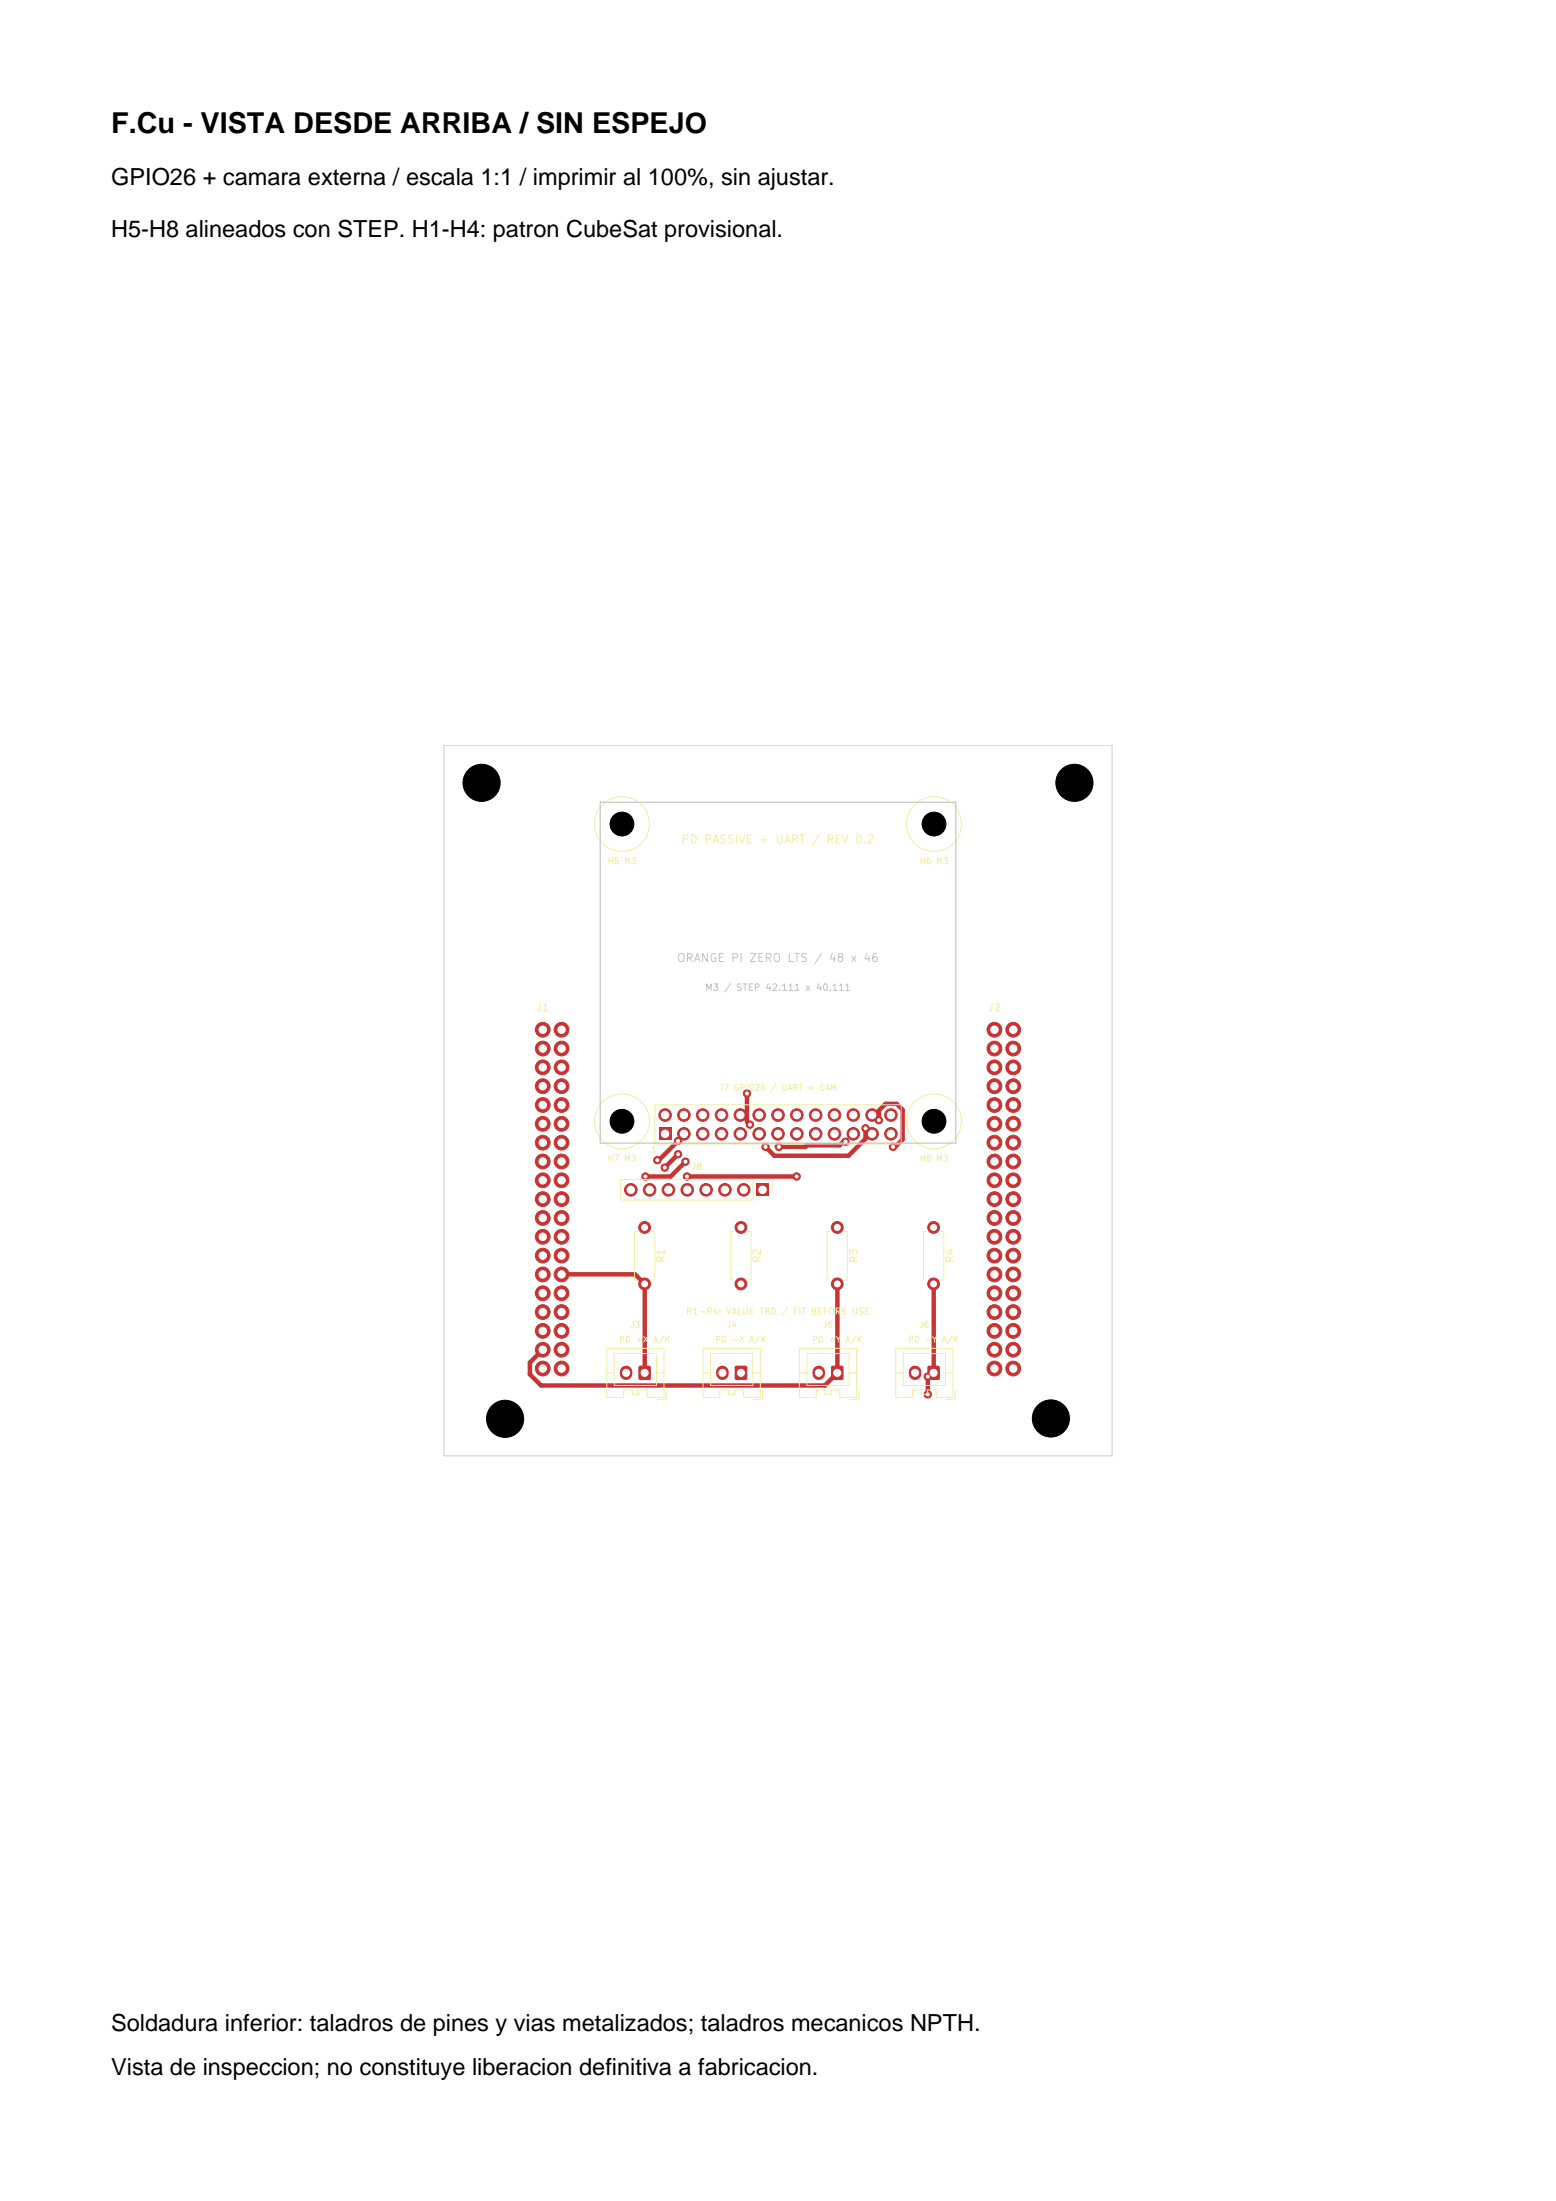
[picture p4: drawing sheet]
<svg xmlns="http://www.w3.org/2000/svg" width="210mm" height="297mm" viewBox="0 0 210 297" stroke-linecap="round" stroke-linejoin="round" font-family="sans-serif">
<path d="M86.2 184.3h.2h1.4l.1 .2-.1 1.7h-.2h-1.4v-.2z" fill="#c83434"/>
<path d="M84.5 185.1v.3" fill="none" stroke="#c83434" stroke-width="1.7"/>
<g fill="#c83434" stroke="#c83434" stroke-width=".13">
<circle cx="126" cy="173.2" r=".8"/>
<circle cx="126" cy="165.6" r=".8"/>
<circle cx="134.2" cy="138.9" r="1"/>
<circle cx="136.7" cy="138.9" r="1"/>
<circle cx="134.2" cy="141.5" r="1"/>
<circle cx="136.7" cy="141.5" r="1"/>
<circle cx="134.2" cy="144" r="1"/>
<circle cx="136.7" cy="144" r="1"/>
<circle cx="134.2" cy="146.6" r="1"/>
<circle cx="136.7" cy="146.6" r="1"/>
<circle cx="134.2" cy="149.1" r="1"/>
<circle cx="136.7" cy="149.1" r="1"/>
<circle cx="134.2" cy="151.6" r="1"/>
<circle cx="136.7" cy="151.6" r="1"/>
<circle cx="134.2" cy="154.2" r="1"/>
<circle cx="136.7" cy="154.2" r="1"/>
<circle cx="134.2" cy="156.7" r="1"/>
<circle cx="136.7" cy="156.7" r="1"/>
<circle cx="134.2" cy="159.3" r="1"/>
<circle cx="136.7" cy="159.3" r="1"/>
<circle cx="134.2" cy="161.8" r="1"/>
<circle cx="136.7" cy="161.8" r="1"/>
<circle cx="134.2" cy="164.3" r="1"/>
<circle cx="136.7" cy="164.3" r="1"/>
<circle cx="134.2" cy="166.9" r="1"/>
<circle cx="136.7" cy="166.9" r="1"/>
<circle cx="134.2" cy="169.4" r="1"/>
<circle cx="136.7" cy="169.4" r="1"/>
<circle cx="134.2" cy="172" r="1"/>
<circle cx="136.7" cy="172" r="1"/>
<circle cx="134.2" cy="174.5" r="1"/>
<circle cx="136.7" cy="174.5" r="1"/>
<circle cx="134.2" cy="177" r="1"/>
<circle cx="136.7" cy="177" r="1"/>
<circle cx="134.2" cy="179.6" r="1"/>
<circle cx="136.7" cy="179.6" r="1"/>
<circle cx="134.2" cy="182.1" r="1"/>
<circle cx="136.7" cy="182.1" r="1"/>
<circle cx="134.2" cy="184.7" r="1"/>
<circle cx="136.7" cy="184.7" r="1"/>
</g>
<path d="M88.9 152.1h1.7v1.7h-1.7z" fill="#c83434"/>
<g fill="#c83434" stroke="#c83434" stroke-width=".13">
<circle cx="89.8" cy="150.5" r=".85"/>
<circle cx="92.3" cy="153" r=".85"/>
<circle cx="92.3" cy="150.5" r=".85"/>
<circle cx="94.8" cy="153" r=".85"/>
<circle cx="94.8" cy="150.5" r=".85"/>
<circle cx="97.4" cy="153" r=".85"/>
<circle cx="97.4" cy="150.5" r=".85"/>
<circle cx="99.9" cy="153" r=".85"/>
<circle cx="99.9" cy="150.5" r=".85"/>
<circle cx="102.5" cy="153" r=".85"/>
<circle cx="102.5" cy="150.5" r=".85"/>
<circle cx="105" cy="153" r=".85"/>
<circle cx="105" cy="150.5" r=".85"/>
<circle cx="107.5" cy="153" r=".85"/>
<circle cx="107.5" cy="150.5" r=".85"/>
<circle cx="110.1" cy="153" r=".85"/>
<circle cx="110.1" cy="150.5" r=".85"/>
<circle cx="112.6" cy="153" r=".85"/>
<circle cx="112.6" cy="150.5" r=".85"/>
<circle cx="115.2" cy="153" r=".85"/>
<circle cx="115.2" cy="150.5" r=".85"/>
<circle cx="117.7" cy="153" r=".85"/>
<circle cx="117.7" cy="150.5" r=".85"/>
<circle cx="120.2" cy="153" r=".85"/>
<circle cx="120.2" cy="150.5" r=".85"/>
<circle cx="73.2" cy="138.9" r="1"/>
<circle cx="75.8" cy="138.9" r="1"/>
<circle cx="73.2" cy="141.5" r="1"/>
<circle cx="75.8" cy="141.5" r="1"/>
<circle cx="73.2" cy="144" r="1"/>
<circle cx="75.8" cy="144" r="1"/>
<circle cx="73.2" cy="146.6" r="1"/>
<circle cx="75.8" cy="146.6" r="1"/>
<circle cx="73.2" cy="149.1" r="1"/>
<circle cx="75.8" cy="149.1" r="1"/>
<circle cx="73.2" cy="151.6" r="1"/>
<circle cx="75.8" cy="151.6" r="1"/>
<circle cx="73.2" cy="154.2" r="1"/>
<circle cx="75.8" cy="154.2" r="1"/>
<circle cx="73.2" cy="156.7" r="1"/>
<circle cx="75.8" cy="156.7" r="1"/>
<circle cx="73.2" cy="159.3" r="1"/>
<circle cx="75.8" cy="159.3" r="1"/>
<circle cx="73.2" cy="161.8" r="1"/>
<circle cx="75.8" cy="161.8" r="1"/>
<circle cx="73.2" cy="164.3" r="1"/>
<circle cx="75.8" cy="164.3" r="1"/>
<circle cx="73.2" cy="166.9" r="1"/>
<circle cx="75.8" cy="166.9" r="1"/>
<circle cx="73.2" cy="169.4" r="1"/>
<circle cx="75.8" cy="169.4" r="1"/>
<circle cx="73.2" cy="172" r="1"/>
<circle cx="75.8" cy="172" r="1"/>
<circle cx="73.2" cy="174.5" r="1"/>
<circle cx="75.8" cy="174.5" r="1"/>
<circle cx="73.2" cy="177" r="1"/>
<circle cx="75.8" cy="177" r="1"/>
<circle cx="73.2" cy="179.6" r="1"/>
<circle cx="75.8" cy="179.6" r="1"/>
<circle cx="73.2" cy="182.1" r="1"/>
<circle cx="75.8" cy="182.1" r="1"/>
<circle cx="73.2" cy="184.7" r="1"/>
<circle cx="75.8" cy="184.7" r="1"/>
<circle cx="87" cy="173.2" r=".8"/>
<circle cx="87" cy="165.6" r=".8"/>
</g>
<path d="M99.2 184.3h.2h1.4l.1 .2-.1 1.7h-.2h-1.4v-.2z" fill="#c83434"/>
<path d="M97.5 185.1v.3" fill="none" stroke="#c83434" stroke-width="1.7"/>
<g fill="#c83434" stroke="#c83434" stroke-width=".13">
<circle cx="113" cy="173.2" r=".8"/>
<circle cx="113" cy="165.6" r=".8"/>
<circle cx="100" cy="173.2" r=".8"/>
<circle cx="100" cy="165.6" r=".8"/>
</g>
<path d="M102.1 159.7h1.7v1.7h-1.7z" fill="#c83434"/>
<g fill="#c83434" stroke="#c83434" stroke-width=".13">
<circle cx="100.4" cy="160.6" r=".85"/>
<circle cx="97.8" cy="160.6" r=".85"/>
<circle cx="95.3" cy="160.6" r=".85"/>
<circle cx="92.8" cy="160.6" r=".85"/>
<circle cx="90.2" cy="160.6" r=".85"/>
<circle cx="87.7" cy="160.6" r=".85"/>
<circle cx="85.1" cy="160.6" r=".85"/>
</g>
<path d="M112.2 184.3h.2h1.4l.1 .2-.1 1.7h-.2h-1.4v-.2z" fill="#c83434"/>
<path d="M110.5 185.1v.3" fill="none" stroke="#c83434" stroke-width="1.7"/>
<path d="M125.2 184.3h.2h1.4v.2v1.7h-.2h-1.4l-.1-.2z" fill="#c83434"/>
<path d="M123.5 185.1v.3" fill="none" stroke="#c83434" stroke-width="1.7"/>
<g fill="#c83434" stroke="#c83434" stroke-width=".13">
<circle cx="92.7" cy="158.8" r=".5"/>
<circle cx="107.5" cy="158.8" r=".5"/>
<circle cx="125.2" cy="185.8" r=".5"/>
<circle cx="125.2" cy="188.2" r=".5"/>
<circle cx="101.2" cy="151.8" r=".5"/>
<circle cx="100.8" cy="147.6" r=".5"/>
<circle cx="89.7" cy="157.6" r=".5"/>
<circle cx="91.5" cy="155.8" r=".5"/>
<circle cx="88.7" cy="156.6" r=".5"/>
<circle cx="91.5" cy="154" r=".5"/>
<circle cx="92.5" cy="156.8" r=".5"/>
<circle cx="87.1" cy="158.8" r=".5"/>
<circle cx="105.1" cy="154.8" r=".5"/>
<circle cx="114.1" cy="154.1" r=".5"/>
<circle cx="103.3" cy="154.8" r=".5"/>
<circle cx="116.8" cy="152.3" r=".5"/>
<circle cx="118.6" cy="151.2" r=".5"/>
<circle cx="120.5" cy="154.8" r=".5"/>
</g>
<path d="M91.5 155.8l-1.8 1.8M91.5 154l-2.6 2.6h-.2M92.5 156.8l-2 2h-3.4M92.7 158.8h14.8M100.8 147.6v3.8l.4 .4M114.1 154.1h-.3l-.5 .5h-4.4l-.2 .2h-3.6M116.8 152.3v1.4l-2.3 2.3h-10l-1.2-1.2M118.6 151.2v-1.3l.9-.9h1.5l.8 .8v4l-1 1h-.3M75.8 172h9.9l1.3 1.3v12M113 173.3v12l-1.7 1.7h-38.3l-1.5-1.5v-1.6l1.7-1.7M126 173.3v12M125.2 185.8v2.4" fill="none" stroke="#c83434" stroke-width=".6"/>
<g fill="none" stroke="#f2eda1" stroke-width=".13">
<path d="M83.8 159.2h17.8v2.7h-17.8zM88.4 149.1h33.2v5.3h-33.2zM102.9 159.2h1.4v1.4M86 166.2h-.4v6.5h.4M88 166.2h.4v6.5h-.4M99 166.2h-.4v6.5h.4M101 166.2h.4v6.5h-.4M112 166.2h-.4v6.5h.4M114 166.2h.4v6.5h-.4M125 166.2h-.4v6.5h.4M127 166.2h.4v6.5h-.4M81.9 181.9h7.7v6.7h-2.3v-1h-1.1v.6h-.8v-.6h-1.2v1h-2.3z"/>
<path d="M81.9 185.3h1M82.9 182.7h5.7v4.3h-5.7zM88.6 185.3h1M89.9 187.6v1.3h-1.2M94.9 185.3h1M94.9 181.9h7.7v6.7h-2.3v-1h-1.1v.6h-.8v-.6h-1.2v1h-2.3zM95.9 182.7h5.7v4.3h-5.7zM101.6 185.3h1M102.9 187.6v1.3h-1.2M107.9 185.3h1M107.9 181.9h7.7v6.7h-2.2v-1h-1.2v.6h-.8v-.6h-1.3v1h-2.2zM108.9 182.7h5.7v4.3h-5.7z"/>
<path d="M114.6 185.3h1M115.9 187.6v1.3h-1.2M120.9 185.3h1M120.9 181.9h7.7v6.7h-2.3v-1h-1.2v.6h-.8v-.6h-1.1v1h-2.3zM121.9 182.7h5.7v4.3h-5.7zM127.6 185.3h1M128.9 187.6v1.3h-1.2"/>
<circle cx="83.9" cy="111.2" r="3.7"/>
<circle cx="126.1" cy="111.2" r="3.7"/>
<circle cx="83.9" cy="151.3" r="3.7"/>
<circle cx="126.1" cy="151.3" r="3.7"/>
</g>
<path d="M59.9 100.6h90.2v95.8h-90.2z" fill="none" stroke="#d0d2cd" stroke-width=".15"/>
<g fill="none" stroke="#c2c2c2" stroke-width=".15">
<path d="M81 108.3h48v46h-48z"/>
<circle cx="65" cy="105.6" r="2.5"/>
<circle cx="145" cy="105.6" r="2.5"/>
<circle cx="68.2" cy="191.5" r="2.5"/>
<circle cx="141.8" cy="191.4" r="2.5"/>
</g>
<g fill="none" stroke="#c2c2c2" stroke-width=".13">
<circle cx="83.9" cy="111.2" r="1.6"/>
<circle cx="126.1" cy="111.2" r="1.6"/>
<circle cx="83.9" cy="151.3" r="1.6"/>
<circle cx="126.1" cy="151.3" r="1.6"/>
</g>
<g fill="#fff" stroke="#fff" stroke-width=".13">
<circle cx="92.7" cy="158.8" r=".2"/>
<circle cx="107.5" cy="158.8" r=".2"/>
<circle cx="125.2" cy="185.8" r=".2"/>
<circle cx="125.2" cy="188.2" r=".2"/>
<circle cx="101.2" cy="151.8" r=".2"/>
<circle cx="100.8" cy="147.6" r=".2"/>
<circle cx="89.7" cy="157.6" r=".2"/>
<circle cx="91.5" cy="155.8" r=".2"/>
<circle cx="88.7" cy="156.6" r=".2"/>
<circle cx="91.5" cy="154" r=".2"/>
<circle cx="92.5" cy="156.8" r=".2"/>
<circle cx="87.1" cy="158.8" r=".2"/>
<circle cx="105.1" cy="154.8" r=".2"/>
<circle cx="114.1" cy="154.1" r=".2"/>
<circle cx="103.3" cy="154.8" r=".2"/>
<circle cx="116.8" cy="152.3" r=".2"/>
<circle cx="118.6" cy="151.2" r=".2"/>
<circle cx="120.5" cy="154.8" r=".2"/>
<circle cx="87" cy="185.3" r=".47"/>
<circle cx="84.5" cy="185.3" r=".47"/>
<circle cx="126" cy="173.3" r=".4"/>
<circle cx="126" cy="165.6" r=".4"/>
<circle cx="134.2" cy="139" r=".5"/>
<circle cx="136.7" cy="139" r=".5"/>
<circle cx="134.2" cy="141.5" r=".5"/>
<circle cx="136.7" cy="141.5" r=".5"/>
<circle cx="134.2" cy="144" r=".5"/>
<circle cx="136.7" cy="144" r=".5"/>
<circle cx="134.2" cy="146.6" r=".5"/>
<circle cx="136.7" cy="146.6" r=".5"/>
<circle cx="134.2" cy="149.1" r=".5"/>
<circle cx="136.7" cy="149.1" r=".5"/>
<circle cx="134.2" cy="151.7" r=".5"/>
<circle cx="136.7" cy="151.7" r=".5"/>
<circle cx="134.2" cy="154.2" r=".5"/>
<circle cx="136.7" cy="154.2" r=".5"/>
<circle cx="134.2" cy="156.7" r=".5"/>
<circle cx="136.7" cy="156.7" r=".5"/>
<circle cx="134.2" cy="159.3" r=".5"/>
<circle cx="136.7" cy="159.3" r=".5"/>
<circle cx="134.2" cy="161.8" r=".5"/>
<circle cx="136.7" cy="161.8" r=".5"/>
<circle cx="134.2" cy="164.4" r=".5"/>
<circle cx="136.7" cy="164.4" r=".5"/>
<circle cx="134.2" cy="166.9" r=".5"/>
<circle cx="136.7" cy="166.9" r=".5"/>
<circle cx="134.2" cy="169.4" r=".5"/>
<circle cx="136.7" cy="169.4" r=".5"/>
<circle cx="134.2" cy="172" r=".5"/>
<circle cx="136.7" cy="172" r=".5"/>
<circle cx="134.2" cy="174.5" r=".5"/>
<circle cx="136.7" cy="174.5" r=".5"/>
<circle cx="134.2" cy="177.1" r=".5"/>
<circle cx="136.7" cy="177.1" r=".5"/>
<circle cx="134.2" cy="179.6" r=".5"/>
<circle cx="136.7" cy="179.6" r=".5"/>
<circle cx="134.2" cy="182.1" r=".5"/>
<circle cx="136.7" cy="182.1" r=".5"/>
<circle cx="134.2" cy="184.7" r=".5"/>
<circle cx="136.7" cy="184.7" r=".5"/>
<circle cx="89.8" cy="153" r=".5"/>
<circle cx="89.8" cy="150.5" r=".5"/>
<circle cx="92.3" cy="153" r=".5"/>
<circle cx="92.3" cy="150.5" r=".5"/>
<circle cx="94.8" cy="153" r=".5"/>
<circle cx="94.8" cy="150.5" r=".5"/>
<circle cx="97.4" cy="153" r=".5"/>
<circle cx="97.4" cy="150.5" r=".5"/>
<circle cx="99.9" cy="153" r=".5"/>
<circle cx="99.9" cy="150.5" r=".5"/>
<circle cx="102.5" cy="153" r=".5"/>
<circle cx="102.5" cy="150.5" r=".5"/>
<circle cx="105" cy="153" r=".5"/>
<circle cx="105" cy="150.5" r=".5"/>
<circle cx="107.5" cy="153" r=".5"/>
<circle cx="107.5" cy="150.5" r=".5"/>
<circle cx="110.1" cy="153" r=".5"/>
<circle cx="110.1" cy="150.5" r=".5"/>
<circle cx="112.6" cy="153" r=".5"/>
<circle cx="112.6" cy="150.5" r=".5"/>
<circle cx="115.2" cy="153" r=".5"/>
<circle cx="115.2" cy="150.5" r=".5"/>
<circle cx="117.7" cy="153" r=".5"/>
<circle cx="117.7" cy="150.5" r=".5"/>
<circle cx="120.2" cy="153" r=".5"/>
<circle cx="120.2" cy="150.5" r=".5"/>
<circle cx="73.2" cy="139" r=".5"/>
<circle cx="75.8" cy="139" r=".5"/>
<circle cx="73.2" cy="141.5" r=".5"/>
<circle cx="75.8" cy="141.5" r=".5"/>
<circle cx="73.2" cy="144" r=".5"/>
<circle cx="75.8" cy="144" r=".5"/>
<circle cx="73.2" cy="146.6" r=".5"/>
<circle cx="75.8" cy="146.6" r=".5"/>
<circle cx="73.2" cy="149.1" r=".5"/>
<circle cx="75.8" cy="149.1" r=".5"/>
<circle cx="73.2" cy="151.7" r=".5"/>
<circle cx="75.8" cy="151.7" r=".5"/>
<circle cx="73.2" cy="154.2" r=".5"/>
<circle cx="75.8" cy="154.2" r=".5"/>
<circle cx="73.2" cy="156.7" r=".5"/>
<circle cx="75.8" cy="156.7" r=".5"/>
<circle cx="73.2" cy="159.3" r=".5"/>
<circle cx="75.8" cy="159.3" r=".5"/>
<circle cx="73.2" cy="161.8" r=".5"/>
<circle cx="75.8" cy="161.8" r=".5"/>
<circle cx="73.2" cy="164.4" r=".5"/>
<circle cx="75.8" cy="164.4" r=".5"/>
<circle cx="73.2" cy="166.9" r=".5"/>
<circle cx="75.8" cy="166.9" r=".5"/>
<circle cx="73.2" cy="169.4" r=".5"/>
<circle cx="75.8" cy="169.4" r=".5"/>
<circle cx="73.2" cy="172" r=".5"/>
<circle cx="75.8" cy="172" r=".5"/>
<circle cx="73.2" cy="174.5" r=".5"/>
<circle cx="75.8" cy="174.5" r=".5"/>
<circle cx="73.2" cy="177.1" r=".5"/>
<circle cx="75.8" cy="177.1" r=".5"/>
<circle cx="73.2" cy="179.6" r=".5"/>
<circle cx="75.8" cy="179.6" r=".5"/>
<circle cx="73.2" cy="182.1" r=".5"/>
<circle cx="75.8" cy="182.1" r=".5"/>
<circle cx="73.2" cy="184.7" r=".5"/>
<circle cx="75.8" cy="184.7" r=".5"/>
<circle cx="87" cy="173.3" r=".4"/>
<circle cx="87" cy="165.6" r=".4"/>
<circle cx="100" cy="185.3" r=".47"/>
<circle cx="97.5" cy="185.3" r=".47"/>
<circle cx="113" cy="173.3" r=".4"/>
<circle cx="113" cy="165.6" r=".4"/>
<circle cx="100" cy="173.3" r=".4"/>
<circle cx="100" cy="165.6" r=".4"/>
<circle cx="102.9" cy="160.6" r=".5"/>
<circle cx="100.4" cy="160.6" r=".5"/>
<circle cx="97.8" cy="160.6" r=".5"/>
<circle cx="95.3" cy="160.6" r=".5"/>
<circle cx="92.8" cy="160.6" r=".5"/>
<circle cx="90.2" cy="160.6" r=".5"/>
<circle cx="87.7" cy="160.6" r=".5"/>
<circle cx="85.1" cy="160.6" r=".5"/>
<circle cx="113" cy="185.3" r=".47"/>
<circle cx="110.5" cy="185.3" r=".48"/>
<circle cx="126" cy="185.3" r=".47"/>
<circle cx="123.5" cy="185.3" r=".47"/>
</g>
<g fill="#000" stroke="#000" stroke-width=".13">
<circle cx="65" cy="105.6" r="2.5"/>
<circle cx="83.9" cy="111.2" r="1.6"/>
<circle cx="126.1" cy="111.2" r="1.6"/>
<circle cx="145" cy="105.6" r="2.5"/>
<circle cx="83.9" cy="151.3" r="1.6"/>
<circle cx="126.1" cy="151.3" r="1.6"/>
<circle cx="68.2" cy="191.5" r="2.5"/>
<circle cx="141.8" cy="191.4" r="2.5"/>
</g>
<text font-size="3.9" x="15" y="18">F.Cu - VISTA DESDE ARRIBA / SIN ESPEJO</text>
<g font-size="3.2">
<text x="15" y="25">GPIO26 + camara externa / escala 1:1 / imprimir al 100%, sin ajustar.</text>
<text x="15" y="32">H5-H8 alineados con STEP. H1-H4: patron CubeSat provisional.</text>
<text x="15" y="274">Soldadura inferior: taladros de pines y vias metalizados; taladros mecanicos NPTH.</text>
<text x="15" y="280">Vista de inspeccion; no constituye liberacion definitiva a fabricacion.</text>
</g>
<text font-size="1.1" fill="#f2eda1" x="91.9" y="114.1">PD PASSIVE + UART / REV 0.2</text>
<text font-size="1.1" fill="#c2c2c2" x="91.3" y="130.1">ORANGE PI ZERO LTS / 48 x 46</text>
<g font-size="1" fill="#f2eda1">
<text x="72.3" y="136.7">J1</text>
<text x="133.3" y="136.7">J2</text>
<text x="90" y="170.5" transform="rotate(-90 90 170.5)">R1</text>
<text x="103" y="170.5" transform="rotate(-90 103 170.5)">R2</text>
<text x="116" y="170.5" transform="rotate(-90 116 170.5)">R3</text>
<text x="129" y="170.5" transform="rotate(-90 129 170.5)">R4</text>
</g>
<text font-size=".9" fill="#c2c2c2" x="95.1" y="133.9">M3 / STEP 42.111 x 40.111</text>
<text font-size=".9" fill="#f2eda1" x="92.5" y="177.6">R1-R4: VALUE TBD / FIT BEFORE USE</text>
<g font-size=".8" fill="#f2eda1">
<text x="81.9" y="116.8">H5 M3</text>
<text x="124" y="116.8">H6 M3</text>
<text x="97" y="147.4">J7 GPIO26 / UART + CAM</text>
<text x="87.8" y="155.7">1</text>
<text x="81.9" y="156.9">H7 M3</text>
<text x="93.3" y="158.1">J8</text>
<text x="124" y="156.9">H8 M3</text>
<text x="85" y="179.4">J3</text>
<text x="98" y="179.4">J4</text>
<text x="111" y="179.4">J5</text>
<text x="124" y="179.4">J6</text>
<text x="83.5" y="181.4">PD +X A/K</text>
<text x="96.5" y="181.4">PD -X A/K</text>
<text x="109.5" y="181.4">PD +Y A/K</text>
<text x="122.5" y="181.4">PD -Y A/K</text>
</g>
</svg>
